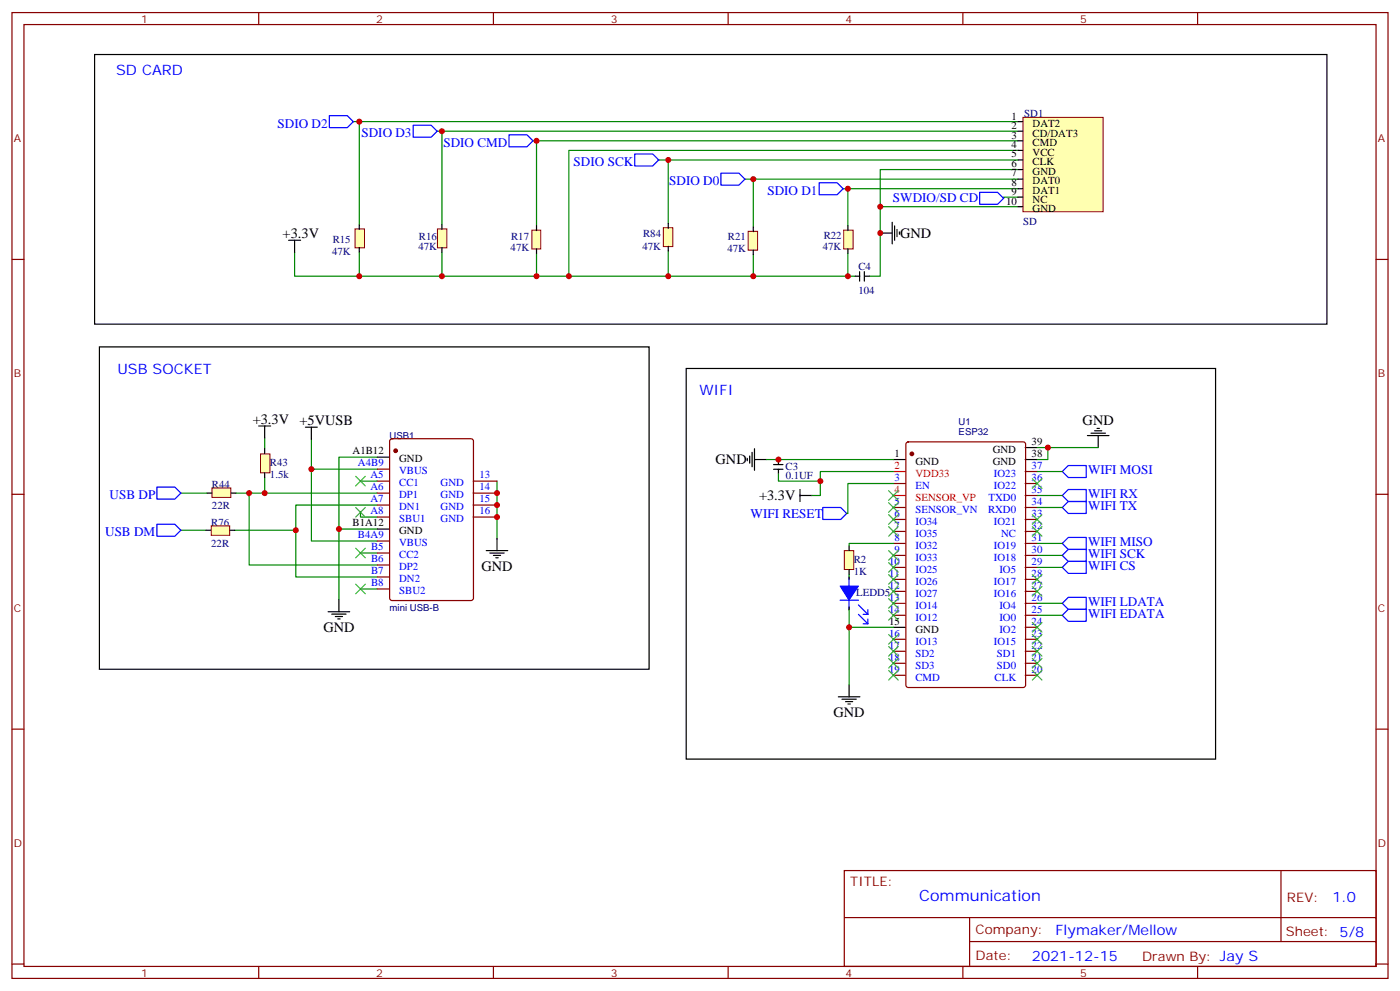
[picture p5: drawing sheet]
<svg xmlns="http://www.w3.org/2000/svg" width="412mm" height="292mm" viewBox="0 0 412 292" stroke-linecap="round" stroke-linejoin="round" font-family="sans-serif">
<g fill="none" stroke="#870000" stroke-width=".35">
<path d="M3.5 3.7h405.4v284.3h-405.4zM7.1 7.2h398.2v277.3h-398.2zM76.2 3.7v3.5M145.3 3.7v3.5M214.5 3.7v3.5M283.6 3.7v3.5M352.8 3.7v3.5M3.5 76.4h3.6M405.3 76.4h3.6M3.5 145.5h3.6M405.3 145.5h3.6M3.5 214.7h3.6"/>
<path d="M405.3 214.7h3.6M248.7 256.3h156.6v28.2h-156.6zM377.3 256.3v20.9M248.7 270.1h156.5M285.6 277.2h119.6M285.6 270.1v14.2M3.5 283.8h3.6M76.2 284.5v3.5M145.3 284.5v3.5M214.5 284.5v3.5M283.6 284.5v3.5M352.8 284.5v3.5"/>
<path d="M405.3 283.8h3.6"/>
</g>
<path d="M27.9 16.1h363v79.3h-363zM85 70.7h3.5M86.8 70.7v3.6M259.3 68.6h3.5M262.8 65.4v6.4M263.5 66.5v4.2M264.2 67.6v2.1M264.9 68.3v.7" fill="none" stroke="#000" stroke-width=".35"/>
<g fill="none" stroke="#008700" stroke-width=".35">
<path d="M104.1 35.8h195.8M105.8 35.8v30.3M128.8 38.6h171.1M130.2 38.6v27.5M157 41.5h142.9M158 41.5v25M194 47.1h105.9M196.8 47.1v18.7M219.4 52.7h80.5M221.9 52.7v14.2M248.4 55.6h51.5M249.8 55.6v10.9"/>
<path d="M299.9 58h-4.3v.4M299.9 49.9h-40.6v11h40.6M299.9 44.3h-132.3v37h-80.8v-7M105.8 74.3v7M130.2 74.3v7M158 74.6v6.7M196.8 73.9v7.4h-29.2M221.9 75v6.3h-25.1M249.8 74.6v6.7h-27.9M259.3 60.9v20.4h-3.2M249.8 81.3h2.1"/>
</g>
<path d="M97 34h5.3l1.8 1.8-1.8 1.8h-5.3zM121.7 36.9h5.3l1.8 1.7-1.8 1.8h-5.3zM149.9 39.7h5.3l1.8 1.8-1.8 1.7h-5.3zM187 45.3h5.3l1.7 1.8-1.7 1.8h-5.3zM212.4 51h5.3l1.7 1.7-1.7 1.8h-5.3zM241.3 53.8h5.3l1.8 1.8-1.8 1.7h-5.3zM288.6 56.6h5.3l1.7 1.8-1.7 1.7h-5.3z" fill="none" stroke="#00f" stroke-width=".35"/>
<path d="M301.3 34.6h23.7v27.7h-23.7z" fill="#ffffb0" stroke="#800000" stroke-width=".29"/>
<path d="M299.9 35.8h1.4M299.9 38.6h1.4M299.9 41.5h1.4M299.9 44.3h1.4M299.9 47.1h1.4M299.9 49.9h1.4M299.9 52.7h1.4M299.9 55.6h1.4M299.9 58h1.4M299.9 60.9h1.4" fill="none" stroke="#000" stroke-width=".35"/>
<path d="M104.6 67.4h2.8v5.6h-2.8z" fill="#ffffb0" stroke="#800000" stroke-width=".29"/>
<path d="M105.8 66.1v1.4M105.8 72.9v1.4" fill="none" stroke="#000" stroke-width=".35"/>
<path d="M128.9 67.4h2.7v5.6h-2.7z" fill="#ffffb0" stroke="#800000" stroke-width=".29"/>
<path d="M130.2 66.1v1.4M130.2 72.9v1.4" fill="none" stroke="#000" stroke-width=".35"/>
<path d="M156.7 67.7h2.6v5.6h-2.6z" fill="#ffffb0" stroke="#800000" stroke-width=".29"/>
<path d="M158 66.5v1.4M158 73.2v1.4" fill="none" stroke="#000" stroke-width=".35"/>
<path d="M220.4 68.1h2.8v5.6h-2.8z" fill="#ffffb0" stroke="#800000" stroke-width=".29"/>
<path d="M221.9 66.9v1.3M221.9 73.6v1.4" fill="none" stroke="#000" stroke-width=".35"/>
<path d="M248.5 67.7h2.8v5.6h-2.8z" fill="#ffffb0" stroke="#800000" stroke-width=".29"/>
<path d="M249.8 66.5v1.4M249.8 73.2v1.4M253.2 80v2.8M254.6 80v2.8M251.9 81.3h1.4M254.7 81.3h1.4" fill="none" stroke="#000" stroke-width=".35"/>
<path d="M195.4 67h2.8v5.6h-2.8z" fill="#ffffb0" stroke="#800000" stroke-width=".29"/>
<g fill="none" stroke="#000" stroke-width=".35">
<path d="M196.8 65.8v1.4M196.8 72.5v1.4M29.3 102.1h161.9v94.9h-161.9zM76.2 125.4h3.5M78 125.4v3.5M90 125.8h3.5M91.7 125.8v3.5M111.1 134.6h3.6M111.1 155.8h3.6M146.4 158.6v3.5M99.8 176.6v3.5M143.2 162.1h6.4"/>
<path d="M144.3 162.8h4.2M145.3 163.5h2.2M146 164.2h.8M96.7 180.1h6.3M97.7 180.8h4.3M98.8 181.5h2.1M99.5 182.2h.7"/>
</g>
<g fill="none" stroke="#008700" stroke-width=".35">
<path d="M78 128.9v3.2M91.7 138.1v21.2h19.4M91.7 129.3v8.8h19.4M111.1 134.6h-11.3v21.2h11.3M53.3 145.2h7.7M53.3 156.1h7.4M69.1 156.1h18M69.5 145.2h41.6M73.4 145.2v21.1h37.7M78 140.6v4.6M99.8 155.8v20.8M106.2 150.8v1.4h4.9"/>
<path d="M106.2 141.6h4.9M111.1 148.7h-24v21.2h24M146.4 141.6v17M106.2 173.4h4.9M106.2 162.8h4.9"/>
</g>
<path d="M46.2 154.3h5.3l1.8 1.8-1.8 1.8h-5.3zM46.2 143.4h5.3l1.8 1.8-1.8 1.7h-5.3z" fill="none" stroke="#00f" stroke-width=".35"/>
<path d="M104.8 140.2l2.8 2.9M104.8 149.4l2.8 2.8M107.6 140.2l-2.8 2.9M107.6 149.4l-2.8 2.8M104.8 172l2.8 2.8M104.8 161.4l2.8 2.8M107.6 172l-2.8 2.8M107.6 161.4l-2.8 2.8" fill="none" stroke="#3c3" stroke-width=".35"/>
<g fill="none" stroke="#870000" stroke-width=".35">
<path d="M111.1 138.1h3.6M115 129.4l.5-.2h23.3l.6 .4 .1 46.5-.5 .6-23.5 .1-.7-.5v-46.4zM111.1 152.2h3.6M111.1 148.7h3.6M111.1 145.2h3.6M111.1 141.6h3.6M111.1 159.3h3.6M139.3 152.2h7.1M139.3 148.7h7.1M139.3 145.2h7.1M139.3 141.6h7.1M111.1 173.4h3.6"/>
<path d="M111.1 169.9h3.6M111.1 166.3h3.6M111.1 162.8h3.6"/>
</g>
<circle cx="116.5" cy="132.7" r=".53" fill="#870000" stroke="#870000" stroke-width=".35"/>
<path d="M62.4 143.7h5.6v2.7h-5.6z" fill="#ffffb0" stroke="#800000" stroke-width=".29"/>
<path d="M61 145.2h1.4M68.1 145.2h1.4" fill="none" stroke="#000" stroke-width=".35"/>
<path d="M62.2 154.8h5.5v2.8h-5.5z" fill="#ffffb0" stroke="#800000" stroke-width=".29"/>
<path d="M60.7 156.1h1.4M67.8 156.1h1.3" fill="none" stroke="#000" stroke-width=".35"/>
<path d="M76.7 133.6h2.8v5.6h-2.8z" fill="#ffffb0" stroke="#800000" stroke-width=".29"/>
<path d="M78 132.1v1.4M78 139.2v1.4M250.1 169.9v.7M250.1 178.7v.7" fill="none" stroke="#000" stroke-width=".35"/>
<path d="M247.5 176.7h5.4M250.1 169.8v9.7M252.9 178.1l2.7 2.8M255.6 179.5v1.4M252.9 180.9l2.7 2.7M254.3 180.9h1.3M254.3 183.6h1.3M255.6 182.3v1.3" fill="none" stroke="#00f" stroke-width=".35"/>
<path d="M247.5 172.5h5.4l-2.8 4.2z" fill="#00f" stroke="#00f" stroke-width=".29"/>
<path d="M248.7 162.1h2.8v5.6h-2.8z" fill="#ffffb0" stroke="#800000" stroke-width=".29"/>
<g fill="none" stroke="#000" stroke-width=".35">
<path d="M202.1 108.5h156v115h-156zM220.1 134.9v.7M220.8 134.2v2.1M221.5 133.2v4.2M222.2 135.3h3.6M222.2 132.1v6.4M227.9 138.2h2.7M227.9 136.8h2.7M229.3 135.3v1.4M229.3 138.1v1.4M263.2 135.3h3.5M302 131.8h3.5"/>
<path d="M302 135.3h3.5M320.3 128.2h6.4M321.4 127.5h4.2M322.4 126.8h2.2M323.1 126.1h.7M323.5 128.2v3.6M235.7 145.9h3.5M235.7 144.1v3.5M250.1 160.7v1.4M250.1 167.8v1.4M263.2 184.7h3.5M246.9 205.1h6.4"/>
<path d="M248 205.8h4.2M249.1 206.6h2.1M249.8 207.3h.7M250.1 201.6v3.5"/>
</g>
<g fill="none" stroke="#870000" stroke-width=".35">
<path d="M267.1 130.3l.4-.2h33.9l.7 .4v71.2l-.4 .7h-34.2l-.6-.5-.1-71.1zM302 138.8h3.5M263.2 142.3h3.5M263.2 149.4h3.5M263.2 152.9h3.5M263.2 156.5h3.5M263.2 160h3.5M302 142.3h3.5M302 145.9h3.5M302 149.4h3.5M302 152.9h3.5M302 156.5h3.5"/>
<path d="M302 160h3.5M263.2 163.5h3.5M263.2 167h3.5M263.2 170.6h3.5M263.2 174.1h3.5M263.2 177.6h3.5M302 163.5h3.5M302 167h3.5M302 170.6h3.5M302 174.1h3.5M302 177.6h3.5M263.2 181.2h3.5"/>
<path d="M263.2 188.2h3.5M263.2 191.7h3.5M263.2 195.3h3.5M263.2 198.8h3.5M302 181.2h3.5M302 184.7h3.5M302 188.2h3.5M302 191.7h3.5M302 195.3h3.5M302 198.8h3.5"/>
</g>
<path d="M263.2 138.8h3.5M263.2 145.9h3.5" fill="none" stroke="#f00" stroke-width=".35"/>
<circle cx="268.6" cy="133.6" r=".53" fill="#870000" stroke="#870000" stroke-width=".35"/>
<g fill="none" stroke="#008700" stroke-width=".35">
<path d="M225.8 135.3h37.4M263.2 138.8h-21.5v2.8h-12.4v-2.1M305.5 131.8h18M305.5 138.8h7.4M308.7 131.8v3.5h-3.2M241.7 141.6v4.3h-2.5M263.2 160h-13.1v.7M263.2 142.3h-13.4v8.9h-.4M305.5 145.9h7.4M305.5 149.4h7.4M305.5 160h7.4M250.1 169.2v.7"/>
<path d="M250.1 179.4v5.3M305.5 177.6h7.4M305.5 163.5h7.4M305.5 167h7.4M263.2 184.7h-13.1v16.9M305.5 181.2h7.4"/>
</g>
<path d="M312.9 138.8l1.8-1.7h5.3v3.5h-5.3zM242.4 149.4h5.2l1.8 1.8-1.8 1.7h-5.2zM312.9 160l1.8-1.8h5.3v3.5h-5.3zM312.9 149.4l1.8-1.8h5.3v3.6h-5.3zM312.9 145.9l1.8-1.8h5.3v3.5h-5.3zM312.9 177.6l1.8-1.7h5.3v3.5h-5.3zM312.9 167l1.8-1.7h5.3v3.5h-5.3zM312.9 163.5l1.8-1.8h5.3v3.6h-5.3zM312.9 181.2l1.8-1.8h5.3v3.5h-5.3z" fill="none" stroke="#00f" stroke-width=".35"/>
<g fill="none" stroke="#3c3" stroke-width=".35">
<path d="M261.8 144.5l2.8 2.8M261.8 148l2.8 2.8M261.8 151.5l2.8 2.8M261.8 155l2.8 2.9M264.6 144.5l-2.8 2.8M264.6 148l-2.8 2.8M264.6 151.5l-2.8 2.8M264.6 155l-2.8 2.9M304.1 140.9l2.8 2.9M304.1 151.5l2.8 2.8M304.1 155l2.8 2.9M306.9 140.9l-2.8 2.9"/>
<path d="M306.9 151.5l-2.8 2.8M306.9 155l-2.8 2.9M261.8 179.7l2.8 2.9M261.8 176.2l2.8 2.8M261.8 172.7l2.8 2.8M261.8 169.2l2.8 2.8M261.8 165.6l2.8 2.9M261.8 162.1l2.8 2.8M264.6 179.7l-2.8 2.9M264.6 176.2l-2.8 2.8M264.6 172.7l-2.8 2.8M264.6 169.2l-2.8 2.8"/>
<path d="M264.6 165.6l-2.8 2.9M264.6 162.1l-2.8 2.8M304.1 169.2l2.8 2.8M304.1 172.7l2.8 2.8M306.9 169.2l-2.8 2.8M306.9 172.7l-2.8 2.8M261.8 197.4l2.8 2.8M261.8 193.9l2.8 2.8M261.8 190.3l2.8 2.8M261.8 186.8l2.8 2.8M264.6 193.9l-2.8 2.8M264.6 197.4l-2.8 2.8"/>
<path d="M264.6 190.3l-2.8 2.8M264.6 186.8l-2.8 2.8M304.1 183.3l2.8 2.8M304.1 186.8l2.8 2.8M304.1 190.3l2.8 2.8M304.1 193.9l2.8 2.8M304.1 197.4l2.8 2.8M306.9 183.3l-2.8 2.8M306.9 186.8l-2.8 2.8M306.9 190.3l-2.8 2.8M306.9 193.9l-2.8 2.8M306.9 197.4l-2.8 2.8"/>
</g>
<g fill="#c00">
<circle cx="259.3" cy="68.6" r=".88"/>
<circle cx="259.3" cy="60.9" r=".88"/>
<circle cx="249.8" cy="81.3" r=".88"/>
<circle cx="221.9" cy="81.3" r=".88"/>
<circle cx="249.8" cy="55.6" r=".88"/>
<circle cx="221.9" cy="52.7" r=".88"/>
<circle cx="196.9" cy="81.3" r=".88"/>
<circle cx="167.6" cy="81.3" r=".88"/>
<circle cx="196.9" cy="47.1" r=".88"/>
<circle cx="158" cy="81.3" r=".88"/>
<circle cx="130.2" cy="81.3" r=".88"/>
<circle cx="105.8" cy="81.3" r=".88"/>
<circle cx="158" cy="41.5" r=".88"/>
<circle cx="130.2" cy="38.6" r=".88"/>
<circle cx="105.8" cy="35.8" r=".88"/>
<circle cx="73.4" cy="145.2" r=".88"/>
<circle cx="87.1" cy="156.1" r=".88"/>
<circle cx="78" cy="145.2" r=".88"/>
<circle cx="99.8" cy="155.8" r=".88"/>
<circle cx="91.7" cy="138.1" r=".88"/>
<circle cx="146.4" cy="145.2" r=".88"/>
<circle cx="146.4" cy="148.7" r=".88"/>
<circle cx="146.4" cy="152.2" r=".88"/>
<circle cx="308.7" cy="131.8" r=".88"/>
<circle cx="250.1" cy="184.7" r=".88"/>
<circle cx="229.3" cy="135.3" r=".88"/>
<circle cx="241.7" cy="141.6" r=".88"/>
</g>
<text font-size="4.6" fill="#00f" x="270.8" y="265.3">Communication</text>
<g font-size="4.2" fill="#00f">
<text x="34.2" y="22">SD CARD</text>
<text x="34.6" y="110.2">USB SOCKET</text>
<text x="206" y="116.2">WIFI</text>
<text x="392.5" y="265.6">1.0</text>
<text x="310.9" y="275.1">Flymaker/Mellow</text>
<text x="304" y="282.9">2021-12-15</text>
</g>
<g font-size="4.2">
<text x="83.3" y="70">+3.3V</text>
<text x="265.1" y="70.1">GND</text>
<text x="74.4" y="124.7">+3.3V</text>
<text x="88.2" y="125.1">+5VUSB</text>
<text x="318.9" y="125">GND</text>
<text x="210.8" y="136.7">GND</text>
<text x="223.6" y="147.3">+3.3V</text>
<text x="141.8" y="168.2">GND</text>
<text x="95.3" y="186.2">GND</text>
<text x="245.5" y="211.1">GND</text>
</g>
<g font-size="3.9" fill="#00f">
<text x="81.8" y="37.6">SDIO D2</text>
<text x="106.5" y="40.4">SDIO D3</text>
<text x="130.6" y="43.2">SDIO CMD</text>
<text x="169" y="48.9">SDIO SCK</text>
<text x="197.1" y="54.5">SDIO D0</text>
<text x="226.1" y="57.3">SDIO D1</text>
<text x="263" y="59.3">SWDIO/SD CD</text>
<text x="320.5" y="139.6">WIFI MOSI</text>
<text x="32.3" y="146.9">USB DP</text>
<text x="320.5" y="146.7">WIFI RX</text>
<text x="221.1" y="152.4">WIFI RESET</text>
<text x="320.5" y="150.2">WIFI TX</text>
<text x="31" y="157.9">USB DM</text>
<text x="320.5" y="160.8">WIFI MISO</text>
<text x="320.5" y="167.8">WIFI CS</text>
<text x="320.5" y="164.3">WIFI SCK</text>
<text x="320.5" y="178.4">WIFI LDATA</text>
<text x="320.5" y="181.9">WIFI EDATA</text>
</g>
<g font-size="3.9" fill="#800">
<text x="250.5" y="260.9">TITLE:</text>
<text x="379.1" y="265.6">REV:</text>
<text x="287.4" y="275.1">Company:</text>
<text x="378.7" y="275.7">Sheet: 5/8</text>
<text x="287.4" y="282.8">Date:</text>
<text x="336.4" y="282.8">Drawn By: Jay S</text>
</g>
<g font-size="3.2" fill="#800">
<text x="41.6" y="6.7">1</text>
<text x="110.8" y="6.7">2</text>
<text x="179.9" y="6.7">3</text>
<text x="249.1" y="6.7">4</text>
<text x="318.2" y="6.7">5</text>
<text x="4.1" y="41.8">A</text>
<text x="405.9" y="41.8">A</text>
<text x="4.1" y="110.9">B</text>
<text x="405.9" y="110.9">B</text>
<text x="4.1" y="180.1">C</text>
<text x="405.9" y="180.1">C</text>
<text x="4.1" y="249.2">D</text>
<text x="405.9" y="249.2">D</text>
<text x="41.6" y="287.5">1</text>
<text x="110.8" y="287.5">2</text>
<text x="179.9" y="287.5">3</text>
<text x="249.1" y="287.5">4</text>
<text x="318.2" y="287.5">5</text>
</g>
<g font-size="3.2">
<text x="298" y="35.2">1</text>
<text x="298" y="38">2</text>
<text x="298" y="40.8">3</text>
<text x="304.2" y="37.5">DAT2</text>
<text x="304.2" y="40.3">CD/DAT3</text>
<text x="298" y="43.6">4</text>
<text x="298" y="46.4">5</text>
<text x="304.2" y="43.1">CMD</text>
<text x="304.2" y="45.9">VCC</text>
<text x="298" y="49.1">6</text>
<text x="298" y="51.9">7</text>
<text x="304.2" y="48.6">CLK</text>
<text x="304.2" y="51.4">GND</text>
<text x="298" y="54.7">8</text>
<text x="298" y="57.5">9</text>
<text x="304.2" y="54.2">DAT0</text>
<text x="304.2" y="57">DAT1</text>
<text x="304.2" y="59.8">NC</text>
<text x="296.4" y="60.2">10</text>
<text x="304.2" y="62.5">GND</text>
<text x="303.9" y="131.1">39</text>
<text x="103.9" y="133.8">A1B12</text>
<text x="117.6" y="136.1">GND</text>
<text x="263.5" y="134.7">1</text>
<text x="269.7" y="137">GND</text>
<text x="292.4" y="133.4">GND</text>
<text x="292.4" y="137">GND</text>
<text x="303.9" y="134.7">38</text>
<text x="103.9" y="154.9">B1A12</text>
<text x="117.6" y="157.2">GND</text>
<text x="261.9" y="184.1">15</text>
<text x="269.7" y="186.4">GND</text>
</g>
<g font-size="3.2" fill="#000080">
<text x="301.7" y="34.4">SD1</text>
<text x="98" y="71.4">R15</text>
<text x="123.4" y="70.7">R16</text>
<text x="150.6" y="70.7">R17</text>
<text x="189.4" y="69.7">R84</text>
<text x="214.4" y="70.7">R21</text>
<text x="242.6" y="70.4">R22</text>
<text x="301.4" y="66.1">SD</text>
<text x="97.8" y="74.9">47K</text>
<text x="123.2" y="73.5">47K</text>
<text x="150.4" y="73.9">47K</text>
<text x="189.2" y="73.5">47K</text>
<text x="214.3" y="74.2">47K</text>
<text x="242.4" y="73.6">47K</text>
<text x="252.9" y="79.6">C4</text>
<text x="252.9" y="86.6">104</text>
<text x="79.5" y="137.2">R43</text>
<text x="62.4" y="143.7">R44</text>
<text x="79.5" y="140.7">1.5k</text>
<text x="231.4" y="138.4">C3</text>
<text x="231.4" y="140.9">0.1UF</text>
<text x="62.4" y="150">22R</text>
<text x="62.2" y="154.8">R76</text>
<text x="62.2" y="161.1">22R</text>
<text x="251.5" y="165.6">R2</text>
<text x="251.5" y="169.2">1K</text>
<text x="252.2" y="175.3">LEDD5</text>
</g>
<g font-size="3.2" fill="#00f">
<text x="105.5" y="137.3">A4B9</text>
<text x="109.1" y="140.8">A5</text>
<text x="117.6" y="143.1">CC1</text>
<text x="117.6" y="139.6">VBUS</text>
<text x="129.8" y="143.1">GND</text>
<text x="141.2" y="140.8">13</text>
<text x="263.5" y="141.7">3</text>
<text x="292.8" y="140.5">IO23</text>
<text x="303.9" y="138.2">37</text>
<text x="303.9" y="141.7">36</text>
<text x="109.1" y="147.9">A7</text>
<text x="109.1" y="144.3">A6</text>
<text x="117.6" y="146.6">DP1</text>
<text x="129.8" y="146.6">GND</text>
<text x="141.2" y="147.9">15</text>
<text x="141.2" y="144.3">14</text>
<text x="263.5" y="148.8">5</text>
<text x="269.7" y="144">EN</text>
<text x="291.2" y="147.5">TXD0</text>
<text x="292.8" y="144">IO22</text>
<text x="303.9" y="145.3">35</text>
<text x="303.9" y="148.8">34</text>
<text x="109.1" y="151.4">A8</text>
<text x="117.6" y="153.7">SBU1</text>
<text x="117.6" y="150.2">DN1</text>
<text x="129.8" y="153.7">GND</text>
<text x="129.8" y="150.2">GND</text>
<text x="141.2" y="151.4">16</text>
<text x="263.5" y="155.8">7</text>
<text x="263.5" y="152.3">6</text>
<text x="269.7" y="154.6">IO34</text>
<text x="269.7" y="151.1">SENSOR_VN</text>
<text x="291" y="151.1">RXD0</text>
<text x="292.8" y="154.6">IO21</text>
<text x="303.9" y="152.3">33</text>
<text x="303.9" y="155.8">32</text>
<text x="105.5" y="158.5">B4A9</text>
<text x="109.3" y="162">B5</text>
<text x="117.6" y="160.7">VBUS</text>
<text x="263.5" y="159.4">8</text>
<text x="269.7" y="161.7">IO32</text>
<text x="269.7" y="158.1">IO35</text>
<text x="292.8" y="161.7">IO19</text>
<text x="294.9" y="158.1">NC</text>
<text x="303.9" y="159.4">31</text>
<text x="109.3" y="165.5">B6</text>
<text x="117.6" y="167.8">DP2</text>
<text x="117.6" y="164.3">CC2</text>
<text x="261.9" y="166.4">10</text>
<text x="263.5" y="162.9">9</text>
<text x="269.7" y="165.2">IO33</text>
<text x="292.8" y="165.2">IO18</text>
<text x="303.9" y="162.9">30</text>
<text x="303.9" y="166.4">29</text>
<text x="109.3" y="172.6">B8</text>
<text x="109.3" y="169">B7</text>
<text x="117.6" y="171.3">DN2</text>
<text x="261.9" y="173.5">12</text>
<text x="261.9" y="170">11</text>
<text x="269.7" y="172.2">IO26</text>
<text x="269.7" y="168.7">IO25</text>
<text x="292.8" y="172.2">IO17</text>
<text x="294.4" y="168.7">IO5</text>
<text x="303.9" y="170">28</text>
<text x="303.9" y="173.5">27</text>
<text x="117.6" y="174.9">SBU2</text>
<text x="261.9" y="177">13</text>
<text x="269.7" y="179.3">IO14</text>
<text x="269.7" y="175.8">IO27</text>
<text x="292.8" y="175.8">IO16</text>
<text x="294.4" y="179.3">IO4</text>
<text x="303.9" y="177">26</text>
<text x="261.9" y="180.5">14</text>
<text x="269.7" y="182.8">IO12</text>
<text x="294.4" y="182.8">IO0</text>
<text x="303.9" y="180.5">25</text>
<text x="303.9" y="184.1">24</text>
<text x="261.9" y="191.1">17</text>
<text x="261.9" y="187.6">16</text>
<text x="269.7" y="189.9">IO13</text>
<text x="292.8" y="189.9">IO15</text>
<text x="294.4" y="186.4">IO2</text>
<text x="303.9" y="187.6">23</text>
<text x="303.9" y="191.1">22</text>
<text x="261.9" y="194.6">18</text>
<text x="269.7" y="196.9">SD3</text>
<text x="269.7" y="193.4">SD2</text>
<text x="293.7" y="193.4">SD1</text>
<text x="293.7" y="196.9">SD0</text>
<text x="303.9" y="194.6">21</text>
<text x="261.9" y="198.2">19</text>
<text x="269.7" y="200.5">CMD</text>
<text x="293" y="200.5">CLK</text>
<text x="303.9" y="198.2">20</text>
</g>
<g font-size="3.2" fill="#f00">
<text x="263.5" y="138.2">2</text>
<text x="269.7" y="140.5">VDD33</text>
<text x="263.5" y="145.3">4</text>
<text x="269.7" y="147.5">SENSOR_VP</text>
</g>
<g font-size="2.8" fill="#000080">
<text x="282.4" y="125">U1</text>
<text x="114.8" y="129.2">USB1</text>
<text x="282.4" y="128.1">ESP32</text>
<text x="114.8" y="180">mini USB-B</text>
</g>
</svg>
